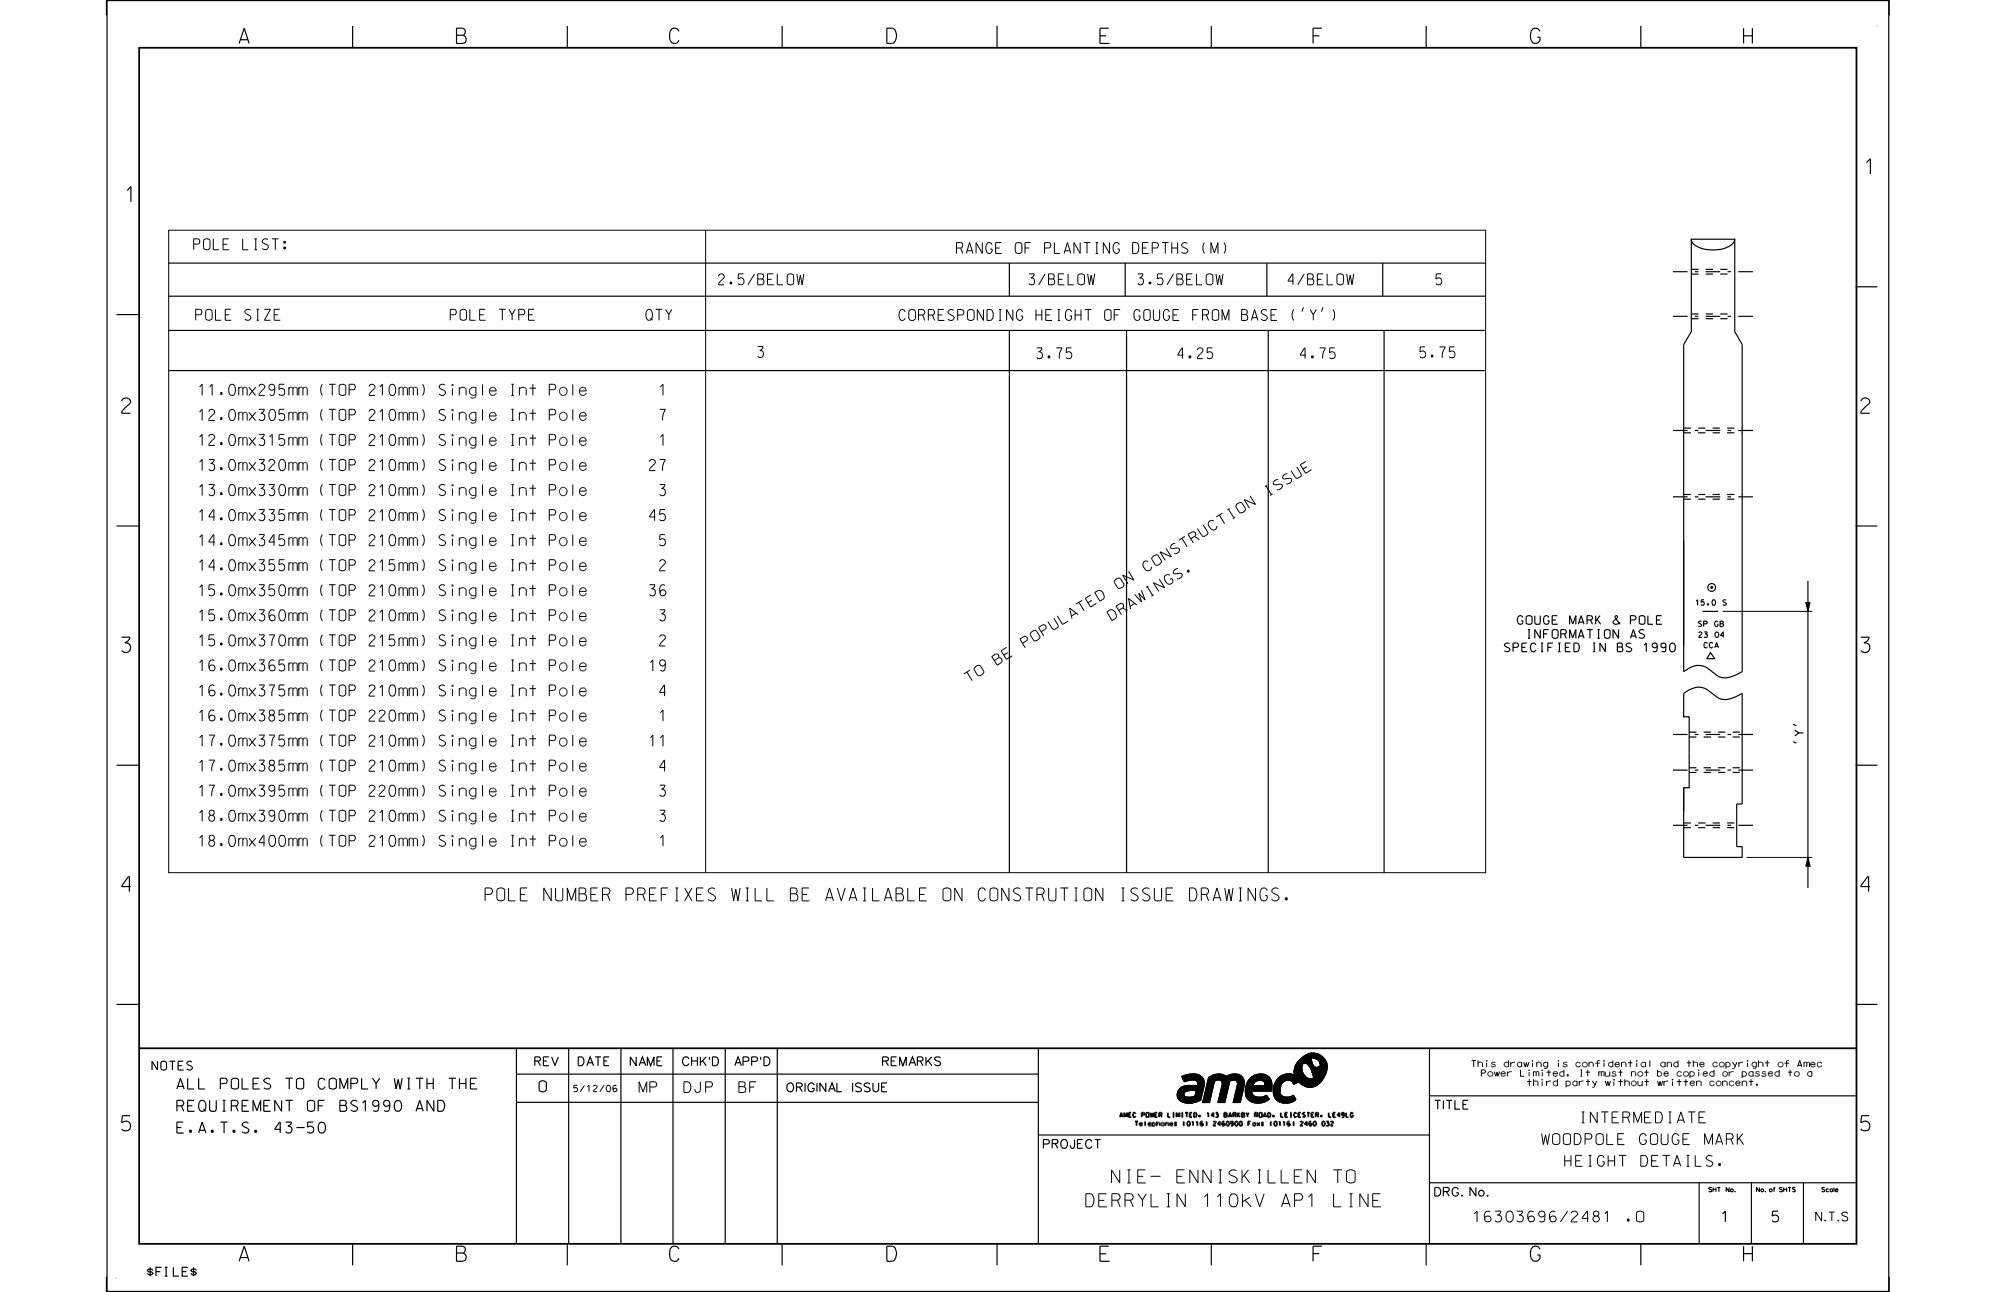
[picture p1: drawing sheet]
<svg xmlns="http://www.w3.org/2000/svg" width="432mm" height="279mm" viewBox="0 0 432 279" stroke-linecap="round" stroke-linejoin="round" font-family="sans-serif">
<path d="M23.2 .1h385.4v279.2h-385.4zM365.9 51.7a2.66 2.66 0 0 0 2.3 2.1 7.1 7.1 0 0 0 6.8-1.3l.3-.8M370.6 51.7h-4.7v20l-1.7 2.8v70.7a4.5 4.5 0 0 1 4.4-1.1l.7 .3 2.1 1.6a3.2 3.2 0 0 0 3 .4l2.5-1.2v-70.7M364.2 170.3v15.1h12.7M365.4 162.7v-7.7h-1.2v-5.1a4.8 4.8 0 0 1 4.4-1.1l.7 .3 2.1 1.6a3.2 3.2 0 0 0 3 .4l2.5-1.2v24" fill="none" stroke="#000" stroke-width=".25"/>
<g fill="none" stroke="#000" stroke-width=".25" stroke-dasharray="1.6 1.6" stroke-linecap="butt">
<path d="M365.9 58.3h9.4M365.9 59.3h9.4M365.9 68.9h9.4M365.9 67.9h9.4M364.2 93.6h12.7M364.2 92.6h12.7M364.2 107.9h12.7M364.2 106.9h12.7M365.4 159.4h11.5M365.4 158.3h11.5M364.2 179h11.5M364.2 178h11.5"/>
<path d="M365.4 167h11.5M365.4 166h11.5"/>
</g>
<path d="M361.9 58.8h17.4M361.9 68.4h17.4M361.9 93.1h17.4M361.9 107.4h17.4M361.9 158.8h17.4M361.9 178.5h17.4M361.9 166.5h17.4" fill="none" stroke="#000" stroke-width=".25" stroke-dasharray="3.2 1.6 .8 1.6" stroke-linecap="butt"/>
<g fill="#fefe00">
<path d="M406 5.4h.3v.3h-.3z" fill-rule="evenodd"/>
<path d="M25 276.3h.3v.3h-.3z" fill-rule="evenodd"/>
</g>
<g fill="none" stroke="#000" stroke-width=".25">
<path d="M26.3 0h-3.3v3.3M76.3 5.6v4.7M122.7 5.6v4.7M169.2 5.6v4.7M215.7 5.6v4.7M262 5.6v4.7M308.5 5.6v4.7M355 5.6v4.7M405.4 0h3.3v3.3M36.5 56.9h284.9M218.4 56.9v7.2M243.4 56.9v7.2"/>
<path d="M274.1 56.9v7.2M299.1 56.9v7.2M370.6 51.7h4.7v20l1.6 2.8M25.2 68h4.7M36.5 71.5h284.9M36.5 64.1h284.9M218.4 71.5v117.2M243.7 71.5v117.2M274.4 71.5v117.2M299.4 71.5v117.2M401.4 62h4.7M36.5 80.1h284.9"/>
<path d="M25.2 113.7h4.7M364.2 116.9v22.7M401.4 113.7h4.7M368.3 132.2h3.4M391.1 125.6v66.4M370 141.1l1 1.4h-1.8zM387.9 156.6l.7 .3M25.2 165.5h4.7M365.4 162.7v7.6h-1.2v5.1M376.9 173.9h-1.2v9.2h1.2v2.3M387.9 160.4l.7 .3M401.4 165.5h4.7"/>
<path d="M25.2 217.2h4.7M401.4 217.2h4.7M111.7 226.7v42.2M111.7 232.3h112.9M111.7 238.4h112.9M123 226.7v42.2M134.3 226.7v42.2M145.6 226.7v42.2M156.9 226.7v42.2M168.1 226.7v42.2M224.6 226.7v42.2M255.7 232.8l.3-.1a3.6 3.6 0 0 1 4.1 .3 1.85 1.85 0 0 1 .4 1.9l-.7 3-2.2 .6a2.42 2.42 0 0 1-2.9-1.6 2.31 2.31 0 0 1 2.8-2.2l.9 .1a.46 .46 0 0 0 .6-.1 .46 .46 0 0 0 .1-.6 .94 .94 0 0 0-1.2-.5l-1.7 .3z"/>
<path d="M256.3 236.2l.2-.1a4 4 0 0 1 2.3-.2l-.3 1.1a2.29 2.29 0 0 1-2.3-.1l-.1-.4zM261.5 233a3.4 3.4 0 0 1 3.9-.3 2.41 2.41 0 0 1 3.7 .9v1.4l-.8 3.4h-1.5l.9-3.8-.1-.7a.96 .96 0 0 0-1.4-.2l-.3 .2-.9 4.5h-1.5l.9-4.1a.84 .84 0 0 0-.5-.8 .84 .84 0 0 0-.9 .2l-.3 .1-1 4.6h-1.5zM270.6 233a2.66 2.66 0 0 1 4.5 1v2h-4.3a1.58 1.58 0 0 0 2.2 1.2l1-.3 .6 .8a3.2 3.2 0 0 1-5.1-.7 4 4 0 0 1 1.1-4zM271.6 233.9l.6-.3h.8a.95 .95 0 0 1 .7 1.2h-2.7zM276.6 233a2.74 2.74 0 0 1 3.5-.4l.9 1.3-1.1 .6a1.5 1.5 0 0 0-1.8-.9 1.5 1.5 0 0 0-1.1 1.6 1.57 1.57 0 0 0 .4 1.8 1.57 1.57 0 0 0 1.8 .2l.6-.3 .5 .8a3.1 3.1 0 0 1-4.6-.5 3.9 3.9 0 0 1 .9-4.2zM280.5 231.4h.1M280.8 231.5h.1M281 229.3a3.6 3.6 0 0 1 4.9-.9 3.4 3.4 0 0 1 .4 4.8 3.1 3.1 0 0 1-5.5 .6 3.1 3.1 0 0 1 .2-4.5zM281.2 230.6l.6-.4a2.07 2.07 0 0 0 .2 2.2 2.07 2.07 0 0 0 2 .8 .97 .97 0 0 1-.5 1.1 .97 .97 0 0 1-1.1-.1 2.48 2.48 0 0 1-1.2-3.6zM281.2 230.2a1.48 1.48 0 0 1 2.4 1l.6 1.8a1.28 1.28 0 0 1-.5 1.5 1.28 1.28 0 0 1-1.6-.1 2.67 2.67 0 0 1-.9-4.2zM283.9 228.3a1.42 1.42 0 0 1 1.7 .5 1.42 1.42 0 0 1 0 1.7 .99 .99 0 0 1-1.1 .3 .99 .99 0 0 1-.7-.9 1.49 1.49 0 0 1 .1-1.6zM284.1 228.5h.1a1.23 1.23 0 0 1 1.3 1.6 1.77 1.77 0 0 0-1.5-1.4z"/>
<path d="M309.2 226.7v42.2M309.2 237h92.2M224.6 245.4h84.6M309.2 255.8h92.2M367.6 255.8v13.1M378.9 255.8v13.1M390.1 255.8v13.1M23 276.1v3.3h3.3M76.3 268.9v4.7M122.7 268.9v4.7M169.2 268.9v4.7M215.7 268.9v4.7"/>
<path d="M262 268.9v4.7M308.5 268.9v4.7M355 268.9v4.7M408.7 276.1v3.3h-3.3"/>
<circle cx="370.3" cy="127" r=".85"/>
<circle cx="370.3" cy="127" r=".19"/>
</g>
<path d="M30.1 10.3h371.5v258.7h-371.5zM30.1 226.7h371.5" fill="none" stroke="#000" stroke-width=".38"/>
<g fill="#000" stroke="#000" stroke-width=".22">
<path d="M390.7 130.3h.9l-.5 1.9zM391.1 185.4l.5 1.9h-.9zM256.5 237.2l-.4 1.2zM256.2 234.9l.3 1.2zM256.3 237.1l-.9 1zM255.9 234.9l.6 1.2zM256.9 237.3h.2l-.2 1.2zM257 232.4l.3 1.2-.3 .1zM257 232.4l.5 1.2h-.2zM257.5 237.3h.2l-.1 1.2zM257.7 232.3l.2 1.3h-.2zM258.1 232.2v1.4z"/>
<path d="M258.1 232.2l-.1 1.4zM258.4 232.2l-.2 1.4zM258.4 232.2l-.1 1.4zM258.2 237.2l.3 1.2zM258.1 237.2l.4 1.2zM258.3 237.1l.4 1.2zM258.8 232.3l-.3 1.3zM258.5 237l.5 1.3zM259.1 232.4l-.4 1.2zM259.1 234.6l1.4 .3-1.5-.1zM269.4 236.2l1.4-.2v.1zM271.4 237.1l-.4 1.3z"/>
<path d="M271.7 237.2l-.3 1.3zM271.5 237.1l-.5 1.3zM271.6 237.2l-.6 1.2zM272 237.3h.3l-.4 1.2zM271.9 237.2v1.3zM272.1 232.3l.4 1.3h-.3zM272.4 232.3l.1 1.3zM272.8 232.2l-.1 1.4zM272.8 232.2l-.2 1.4zM273 232.3l-.2 1.3zM273 237.2h.3v1.2zM273.9 232.5l-.7 1.2z"/>
<path d="M274.2 232.7l-.8 1.1zM273.5 233.9l1.2-.8zM273.6 234l1.3-.6zM273.6 234.1l1.4-.4zM273.6 234.2l1.5-.2zM273.7 234.3h1.4zM273.7 234.4l1.4-.1zM273.7 234.5h1.5zM273.7 234.7h1.5zM280.8 233l.1 .1-.4 .2zM281.1 233.4v.2l-.3 .2zM281.3 233.8l.2 .1-.2 .3z"/>
<path d="M281 229.3l.7 .7h-.1zM281.7 228.7l.5 1.2zM281.7 228.7l.6 1.2zM281.8 234.1l.1 .1-.2 .4zM281.5 228.9l.4 1h-.1zM282 228.5l.4 1.4zM282 228.5l.3 1.4zM281.7 228.7l.5 1.2h-.1zM282.3 234.4l.1 .1v.4zM282.4 234.5l.2 .1-.2 .3zM282.8 234.6l.2 .1-.2 .4zM283.1 234.7h.2v.5z"/>
<path d="M283.3 234.7h.2l-.2 .5zM282.5 228.1l1.2 .8zM283.6 234.6l.2-.1-.1 .6zM282.8 228l.9 .7zM282.7 230l1-.7zM283.2 227.9l.6 .6zM282.9 230.1l.9-.4zM283 230.2l.8-.5zM283 230.3l.8-.4zM283.1 230.3l.7-.4zM283.6 227.8l.3 .5zM283.2 230.4l.7-.3z"/>
<path d="M283.2 230.5l.7-.4zM283.3 230.6l.7-.3zM283.4 230.7l.7-.3zM284.2 227.8l-.1 .4zM284.2 227.8l.1 .4zM284 234.3l.2 .7-.3-.6zM283.4 230.9l.8-.3-.7 .4zM284.4 227.8l.1 .4zM283.6 231.2l.8-.5-.7 .6zM284.4 227.8v.4zM283.8 231.6l.8-.8-.8 .9zM284.8 227.8l-.2 .4z"/>
<path d="M284.8 227.8l-.1 .4h-.1zM284.9 230.8l-.9 1.3-.1-.2zM284.9 230.8l-.8 1.6zM284.2 233.8l.8 .9zM284.1 233.9l.9 .8-.9-.6zM284.9 228.3l.3-.3-.2 .3zM285.2 228l-.1 .3zM284.2 233.6l1.1 .8zM285.2 228.4l.3-.3zM285.5 228.1l-.1 .5-.1-.1zM284.2 233.3l1.4 .8-1.4-.6zM284.2 233.2l1.7 .6z"/>
<path d="M285.5 228.6l.4-.2zM285.5 228.7l.4-.3zM285.9 228.4l-.3 .4zM284.2 233l1.9 .5zM284.2 233.1l1.9 .4zM285.7 228.9l.5-.3zM285.8 229l.4-.4zM284.1 232.7l2.2 .5-2.2-.4zM284.1 232.8l2.2 .4zM284.2 232.9l2.1 .3zM285.9 229.4l.8-.1-.7 .2z"/>
<path d="M256 232.7l.3-.2 .3 1.3h-.2z" fill-rule="evenodd"/>
<path d="M254.8 236.1l1.3 .4v.1h-1.4z" fill-rule="evenodd"/>
<path d="M254.7 236.6l1.4 .1-1.4 .3z" fill-rule="evenodd"/>
<path d="M254.7 237l1.4-.3v.1l-1.3 .5z" fill-rule="evenodd"/>
<path d="M254.8 237.3l1.4-.4-1.3 .7z" fill-rule="evenodd"/>
<path d="M256.4 237.2l-.3 1.2h-.2l-.1-.1z" fill-rule="evenodd"/>
<path d="M254.9 235.8l1.3 .6-1.4-.3z" fill-rule="evenodd"/>
<path d="M254.9 237.6l1.3-.7-1.1 .9z" fill-rule="evenodd"/>
<path d="M255.1 235.6l1.1 .7v.1l-1.3-.6z" fill-rule="evenodd"/>
<path d="M255.1 237.8l1.1-.8-.8 1z" fill-rule="evenodd"/>
<path d="M256.2 237l-.8 1.1v-.1z" fill-rule="evenodd"/>
<path d="M255.2 235.4l1.1 .8-.1 .1-1.1-.7z" fill-rule="evenodd"/>
<path d="M256.3 232.5h.4l.1 1.2-.2 .1z" fill-rule="evenodd"/>
<path d="M256.3 237.1l-.5 1.2-.4-.2z" fill-rule="evenodd"/>
<path d="M255.2 235.4l.2-.2 1 .9z" fill-rule="evenodd"/>
<path d="M255.7 232.8l.3-.1 .4 1.1-.2 .1z" fill-rule="evenodd"/>
<path d="M255.9 234.9h.3l.3 1.2z" fill-rule="evenodd"/>
<path d="M255.7 235.1l.2-.2 .6 1.2z" fill-rule="evenodd"/>
<path d="M255.4 235.2l.3-.1 .8 1h-.1z" fill-rule="evenodd"/>
<path d="M256.5 237.2h.2l-.2 1.3-.4-.1z" fill-rule="evenodd"/>
<path d="M256.7 232.5l.3-.1v1.3h-.2z" fill-rule="evenodd"/>
<path d="M256.7 237.2l.2 .1v1.2h-.4z" fill-rule="evenodd"/>
<path d="M256.2 234.9h.2l.4 1.1-.3 .1z" fill-rule="evenodd"/>
<path d="M256.4 234.9l.3-.1 .3 1.1-.2 .1z" fill-rule="evenodd"/>
<path d="M257.1 237.3h.2l.1 1.2h-.5z" fill-rule="evenodd"/>
<path d="M257.3 237.3h.2l.1 1.2h-.2z" fill-rule="evenodd"/>
<path d="M256.7 234.8l.4-.1 .2 1.1-.3 .1z" fill-rule="evenodd"/>
<path d="M257.1 234.7h.8l-.3 1.1h-.3z" fill-rule="evenodd"/>
<path d="M257.7 232.3l.4-.1-.1 1.4z" fill-rule="evenodd"/>
<path d="M257 232.4l.7-.1v1.3h-.2z" fill-rule="evenodd"/>
<path d="M257.9 234.7h.2l-.2 1.1h-.3z" fill-rule="evenodd"/>
<path d="M257.7 237.3l.2-.1v1.3h-.3z" fill-rule="evenodd"/>
<path d="M258.1 234.7h.1v1.1h-.3z" fill-rule="evenodd"/>
<path d="M258.1 232.2h.3l-.2 1.4z" fill-rule="evenodd"/>
<path d="M258.1 237.2l.4 1.2h-.2z" fill-rule="evenodd"/>
<path d="M257.9 237.2h.2l.2 1.2-.2 .1h-.2z" fill-rule="evenodd"/>
<path d="M258.4 232.2l.4 .1-.4 1.3z" fill-rule="evenodd"/>
<path d="M258.2 234.7l.5 .1-.2 1h-.3z" fill-rule="evenodd"/>
<path d="M258.7 234.8h.3l-.2 1.1-.3-.1z" fill-rule="evenodd"/>
<path d="M259.1 232.4l.3 .1-.7 1.1z" fill-rule="evenodd"/>
<path d="M258.2 237.2l.5 1.1-.2 .1z" fill-rule="evenodd"/>
<path d="M258.8 232.3l.3 .1-.6 1.2z" fill-rule="evenodd"/>
<path d="M258.4 237.1l.6 1.2h-.3z" fill-rule="evenodd"/>
<path d="M258.5 237l.7 1.2-.2 .1z" fill-rule="evenodd"/>
<path d="M259.4 232.5l.2 .1-.8 1.1z" fill-rule="evenodd"/>
<path d="M259.6 232.6l.1 .1-.9 1z" fill-rule="evenodd"/>
<path d="M259.7 232.7l.2 .1-1 1z" fill-rule="evenodd"/>
<path d="M258.9 233.8l1-1 .2 .2z" fill-rule="evenodd"/>
<path d="M259 233.8l1.1-.8 .2 .3z" fill-rule="evenodd"/>
<path d="M259 233.9l1.3-.6 .1 .2z" fill-rule="evenodd"/>
<path d="M259 234l1.4-.5 .1 .2z" fill-rule="evenodd"/>
<path d="M259.1 234.1l1.4-.4 .1 .3z" fill-rule="evenodd"/>
<path d="M259 234.8l1.5 .1-.7 3-.6 .3-.7-1.2z" fill-rule="evenodd"/>
<path d="M259.1 234.5l1.4 .3z" fill-rule="evenodd"/>
<path d="M259.1 234.1l1.5-.1v.2z" fill-rule="evenodd"/>
<path d="M259.1 234.2h1.5v.3z" fill-rule="evenodd"/>
<path d="M259.1 234.3l1.5 .3z" fill-rule="evenodd"/>
<path d="M259.1 234.4l1.5 .2-.1 .2z" fill-rule="evenodd"/>
<path d="M261.5 233a3.4 3.4 0 0 1 3.9-.3 2.41 2.41 0 0 1 3.7 .9v1.4l-.8 3.4h-1.5l.9-3.8-.1-.7a.96 .96 0 0 0-1.4-.2l-.3 .2-.9 4.5h-1.5l.9-4.1a.84 .84 0 0 0-.5-.8 .84 .84 0 0 0-.9 .2l-.3 .1-1 4.6h-1.5z" fill-rule="evenodd"/>
<path d="M269.4 236.2l1.4-.1v.2l-1.3 .4z" fill-rule="evenodd"/>
<path d="M269.5 236.7l1.3-.4v.1l-1.3 .6z" fill-rule="evenodd"/>
<path d="M270.8 232.8l.6-.3 .6 1.2-.3 .1z" fill-rule="evenodd"/>
<path d="M269.5 237l1.3-.6 .1 .2-1.2 .7z" fill-rule="evenodd"/>
<path d="M269.7 237.3l1.2-.7 .1 .1-1.2 .8z" fill-rule="evenodd"/>
<path d="M269.8 237.5l1.2-.8 .1 .1-.9 1.2z" fill-rule="evenodd"/>
<path d="M269.5 235.2l1.5-.4-.2 1.2-1.4 .2z" fill-rule="evenodd"/>
<path d="M271.1 236.8l.1 .1-.7 1.2-.3-.1z" fill-rule="evenodd"/>
<path d="M269.7 234.3l1.4 .2-.1 .3-1.5 .4z" fill-rule="evenodd"/>
<path d="M271.2 236.9l.1 .1-.6 1.3-.2-.2z" fill-rule="evenodd"/>
<path d="M270 233.8l1.2 .5-.1 .2-1.4-.2z" fill-rule="evenodd"/>
<path d="M271.3 237l-.3 1.4-.3-.1z" fill-rule="evenodd"/>
<path d="M270.3 233.4l1.1 .7-.2 .2-1.2-.5z" fill-rule="evenodd"/>
<path d="M271.7 237.2l-.3 1.3-.4-.1z" fill-rule="evenodd"/>
<path d="M271.4 232.5l.7-.2 .1 1.3-.2 .1z" fill-rule="evenodd"/>
<path d="M270.6 233l1 .9-.2 .2-1.1-.7z" fill-rule="evenodd"/>
<path d="M270.6 233l.2-.2 .9 1-.1 .1z" fill-rule="evenodd"/>
<path d="M271.8 237.2l.1 1.3h-.5z" fill-rule="evenodd"/>
<path d="M272.3 237.3h.2l-.1 1.2h-.5z" fill-rule="evenodd"/>
<path d="M272.1 232.3h.3l.1 1.3z" fill-rule="evenodd"/>
<path d="M272.4 232.3l.4-.1-.2 1.4z" fill-rule="evenodd"/>
<path d="M272.8 232.2l.2 .1-.2 1.3z" fill-rule="evenodd"/>
<path d="M272.8 237.3l.2-.1 .3 1.2-.4 .1z" fill-rule="evenodd"/>
<path d="M272.5 237.3h.3l.1 1.2h-.5z" fill-rule="evenodd"/>
<path d="M273 232.3h.3l-.3 1.3z" fill-rule="evenodd"/>
<path d="M273.3 232.3h.1l-.4 1.3z" fill-rule="evenodd"/>
<path d="M273.4 232.3l.2 .1-.5 1.3z" fill-rule="evenodd"/>
<path d="M273.6 232.4l.3 .1-.7 1.2z" fill-rule="evenodd"/>
<path d="M273.3 237.2l.3-.1 .2 1.1-.5 .2z" fill-rule="evenodd"/>
<path d="M273.8 237l.2-.1 .6 .8-.4 .3z" fill-rule="evenodd"/>
<path d="M273.9 232.5l.3 .2-.9 1z" fill-rule="evenodd"/>
<path d="M273.6 237.1l.2-.1 .4 1-.4 .2z" fill-rule="evenodd"/>
<path d="M274.2 232.7l.3 .2-1.1 .9z" fill-rule="evenodd"/>
<path d="M273.5 233.9l1-1 .2 .2z" fill-rule="evenodd"/>
<path d="M273.6 234l1.1-.9 .2 .3z" fill-rule="evenodd"/>
<path d="M273.6 234.1l1.3-.7 .1 .3z" fill-rule="evenodd"/>
<path d="M273.6 234.1l1.4-.4 .1 .3z" fill-rule="evenodd"/>
<path d="M273.7 234.2l1.4-.2v.3z" fill-rule="evenodd"/>
<path d="M273.7 234.4l1.4-.1 .1 .2z" fill-rule="evenodd"/>
<path d="M273.7 234.6l1.5-.1v.2z" fill-rule="evenodd"/>
<path d="M273.7 234.7h1.5v.2z" fill-rule="evenodd"/>
<path d="M271 234.8l4.2 .1-.1 1.1h-4.3z" fill-rule="evenodd"/>
<path d="M276.6 233a2.74 2.74 0 0 1 3.5-.4l.9 1.3-1.1 .6a1.5 1.5 0 0 0-1.8-.9 1.5 1.5 0 0 0-1.1 1.6 1.57 1.57 0 0 0 .4 1.8 1.57 1.57 0 0 0 1.8 .2l.6-.3 .5 .8a3.1 3.1 0 0 1-4.6-.5 3.9 3.9 0 0 1 .9-4.2z" fill-rule="evenodd"/>
<path d="M280 231.5l.5-.1v.2l-.5 .1z" fill-rule="evenodd"/>
<path d="M280 231.7l.5-.1v.2l-.5 .1z" fill-rule="evenodd"/>
<path d="M280 231.9l.5-.1v.2l-.5 .2z" fill-rule="evenodd"/>
<path d="M280 232.2l.5-.2 .1 .2-.5 .3z" fill-rule="evenodd"/>
<path d="M280 231.1l.6 .2-.1 .1-.5 .1z" fill-rule="evenodd"/>
<path d="M280.1 232.5l.5-.3v.2l-.5 .2z" fill-rule="evenodd"/>
<path d="M280.1 232.6l.5-.2 .1 .2-.5 .3z" fill-rule="evenodd"/>
<path d="M280.1 231l.5 .1v.2l-.6-.2z" fill-rule="evenodd"/>
<path d="M280.1 230.8l.6 .1-.1 .2-.5-.1z" fill-rule="evenodd"/>
<path d="M280.2 232.9l.5-.3v.2l-.4 .3z" fill-rule="evenodd"/>
<path d="M280.3 233.1l.4-.3 .1 .2-.3 .3z" fill-rule="evenodd"/>
<path d="M280.2 230.6l.6 .2-.1 .1-.6-.1z" fill-rule="evenodd"/>
<path d="M280.2 230.5l.6 .1v.2l-.6-.2z" fill-rule="evenodd"/>
<path d="M280.5 233.3l.4-.2 .1 .2-.3 .3z" fill-rule="evenodd"/>
<path d="M280.4 230.2l.6 .3-.2 .1-.6-.1z" fill-rule="evenodd"/>
<path d="M281 233.3l.1 .1-.3 .4-.1-.2z" fill-rule="evenodd"/>
<path d="M281 229.3l.5-.4 .3 1-.1 .1z" fill-rule="evenodd"/>
<path d="M280.5 230.1l.6 .2-.1 .2-.6-.3z" fill-rule="evenodd"/>
<path d="M280.8 233.8l.3-.2 .2 .1-.2 .3z" fill-rule="evenodd"/>
<path d="M280.6 229.8l.6 .4-.1 .1-.6-.2z" fill-rule="evenodd"/>
<path d="M281.3 233.7v.5l-.2-.2z" fill-rule="evenodd"/>
<path d="M280.7 229.7l.6 .5-.7-.4z" fill-rule="evenodd"/>
<path d="M280.8 229.6l.6 .5-.1 .1-.6-.5z" fill-rule="evenodd"/>
<path d="M281.5 233.9l.1 .1-.1 .4-.2-.2z" fill-rule="evenodd"/>
<path d="M281 229.3l.6 .7-.8-.4z" fill-rule="evenodd"/>
<path d="M281.6 234l.2 .1-.1 .5-.2-.2z" fill-rule="evenodd"/>
<path d="M281.9 234.2l.2 .2-.1 .3-.3-.1z" fill-rule="evenodd"/>
<path d="M281.5 228.9l.2-.2 .4 1.2h-.2z" fill-rule="evenodd"/>
<path d="M282.1 234.4h.2l.1 .5-.4-.2z" fill-rule="evenodd"/>
<path d="M281.7 228.7l.3-.2 .3 1.4z" fill-rule="evenodd"/>
<path d="M282 228.5l.3-.2 .1 1.6z" fill-rule="evenodd"/>
<path d="M282.6 234.6h.2v.5l-.4-.2z" fill-rule="evenodd"/>
<path d="M283 234.7l.3 .5-.5-.1z" fill-rule="evenodd"/>
<path d="M282.3 228.3l.2-.2 1.2 .9z" fill-rule="evenodd"/>
<path d="M282.3 228.3l1.4 .7-1.2 .9z" fill-rule="evenodd"/>
<path d="M282.5 229.9l1.2-.8z" fill-rule="evenodd"/>
<path d="M282.6 230l1.1-.8v.1z" fill-rule="evenodd"/>
<path d="M283.7 231.3l.7-.6 .1 .1-.8 .6z" fill-rule="evenodd"/>
<path d="M283.5 234.7l.1-.1 .1 .5-.4 .1z" fill-rule="evenodd"/>
<path d="M282.5 228.1l.3-.1 .9 .8z" fill-rule="evenodd"/>
<path d="M282.7 230l1-.7 .1 .2z" fill-rule="evenodd"/>
<path d="M283 227.9h.2l.6 .7z" fill-rule="evenodd"/>
<path d="M282.8 228l.2-.1 .8 .7z" fill-rule="evenodd"/>
<path d="M282.8 230.1l1-.6v.2z" fill-rule="evenodd"/>
<path d="M283 230.3l.8-.6v.2z" fill-rule="evenodd"/>
<path d="M283.2 227.9l.2-.1 .4 .7z" fill-rule="evenodd"/>
<path d="M283.1 230.4l.7-.5 .1 .2z" fill-rule="evenodd"/>
<path d="M283.4 227.8h.2l.2 .6z" fill-rule="evenodd"/>
<path d="M283.3 230.5l.6-.4 .1 .2z" fill-rule="evenodd"/>
<path d="M284 227.8h.2l-.1 .4z" fill-rule="evenodd"/>
<path d="M281.2 230.6l.6-.4a2.07 2.07 0 0 0 .2 2.2 2.07 2.07 0 0 0 2 .8 .97 .97 0 0 1-.5 1.1 .97 .97 0 0 1-1.1-.1 2.48 2.48 0 0 1-1.2-3.6z" fill-rule="evenodd"/>
<path d="M283.6 227.8h.2l.2 .5z" fill-rule="evenodd"/>
<path d="M283.3 230.7l.7-.4 .1 .1z" fill-rule="evenodd"/>
<path d="M284.1 228.5h.1a1.23 1.23 0 0 1 1.3 1.6 1.77 1.77 0 0 0-1.5-1.4z" fill-rule="evenodd"/>
<path d="M283.8 227.8h.2v.5z" fill-rule="evenodd"/>
<path d="M283.4 230.8l.7-.4 .1 .2-.8 .3z" fill-rule="evenodd"/>
<path d="M283.8 234.5l.1-.1 .3 .6-.5 .1z" fill-rule="evenodd"/>
<path d="M283.5 231l.7-.4 .1 .1-.8 .4z" fill-rule="evenodd"/>
<path d="M283.5 231.1l.9-.4-.8 .5z" fill-rule="evenodd"/>
<path d="M284.2 227.8h.2v.4z" fill-rule="evenodd"/>
<path d="M284.4 227.8h.4l-.2 .4z" fill-rule="evenodd"/>
<path d="M283.7 231.4l.9-.6-.8 .8z" fill-rule="evenodd"/>
<path d="M284.6 230.8h.1l-.9 1v-.1z" fill-rule="evenodd"/>
<path d="M284.1 234.1l.5 .8-.4 .1z" fill-rule="evenodd"/>
<path d="M284.7 230.8h.2l-1 1.1-.1-.1z" fill-rule="evenodd"/>
<path d="M284.8 227.8l.4 .2-.3 .3-.2-.1z" fill-rule="evenodd"/>
<path d="M284.9 230.8l-.9 1.4z" fill-rule="evenodd"/>
<path d="M284.1 234.1l.9 .6-.4 .2z" fill-rule="evenodd"/>
<path d="M285.2 228l.3 .1-.3 .3-.1-.1z" fill-rule="evenodd"/>
<path d="M284.2 233.7l1.1 .7-.3 .3-.8-.9z" fill-rule="evenodd"/>
<path d="M285.5 228.1l.4 .3-.4 .2z" fill-rule="evenodd"/>
<path d="M284.2 233.5l1.4 .6-.3 .3z" fill-rule="evenodd"/>
<path d="M284.2 233.3l1.7 .5-.3 .3z" fill-rule="evenodd"/>
<path d="M285.9 228.4l.3 .2-.5 .3z" fill-rule="evenodd"/>
<path d="M284.2 233.1l1.9 .4-.2 .3z" fill-rule="evenodd"/>
<path d="M285.8 229l.4-.4 .3 .3-.6 .3z" fill-rule="evenodd"/>
<path d="M284.2 232.9l2.1 .3-.2 .3z" fill-rule="evenodd"/>
<path d="M284.9 230.8h.2l1.4 2.1-2.4-.4v-.1z" fill-rule="evenodd"/>
<path d="M284.1 232.5l2.4 .4-.2 .3-2.2-.5z" fill-rule="evenodd"/>
<path d="M285.9 229.2l.6-.3 .2 .4-.8 .1z" fill-rule="evenodd"/>
<path d="M285.1 230.8h.1l1.4 1.7-.1 .4z" fill-rule="evenodd"/>
<path d="M286 229.5l.7-.2 .2 .4h-.9z" fill-rule="evenodd"/>
<path d="M285.2 230.8l1.6 1.4-.2 .3z" fill-rule="evenodd"/>
<path d="M286 229.7h.9l.1 .1h-1z" fill-rule="evenodd"/>
<path d="M285.3 230.7l1.6 1.1-.1 .4z" fill-rule="evenodd"/>
<path d="M286 229.8h1l.1 .4-1.2-.2z" fill-rule="evenodd"/>
<path d="M285.4 230.7l.1-.1 1.5 1.1-.1 .1z" fill-rule="evenodd"/>
<path d="M285.6 230.5l1.4 .9v.3l-1.5-1.1z" fill-rule="evenodd"/>
<path d="M285.9 230l1.2 .2v.3l-1.2-.4z" fill-rule="evenodd"/>
<path d="M285.6 230.5l.1-.1 1.4 .9-.1 .1z" fill-rule="evenodd"/>
<path d="M285.9 230.1l1.2 .4v.3l-1.3-.5z" fill-rule="evenodd"/>
<path d="M285.8 230.3l1.3 .5v.2l-1.4-.7z" fill-rule="evenodd"/>
<path d="M285.7 230.3l1.4 .7v.3z" fill-rule="evenodd"/>
</g>
<path d="M36.5 49.8h284.9v138.9h-284.9zM152.7 49.8v138.9M282 66.5l-.4 .9M286.2 66.5l-.3 .9M372.6 132.2h19.4M377.8 185.4h14.2" fill="none" stroke="#000" stroke-width=".22"/>
<path d="M276.7 235.8h.3v.3h-.3z" fill-rule="evenodd" fill="#000"/>
<g font-size="3.3">
<text x="51.7" y="9.4">A</text>
<text x="98.7" y="9.4">B</text>
<text x="144.8" y="9.4">C</text>
<text x="191.9" y="9.4">D</text>
<text x="238" y="9.4">E</text>
<text x="284" y="9.4">F</text>
<text x="331.1" y="9.4">G</text>
<text x="377.2" y="9.4">H</text>
<text x="403.5" y="37.6">1</text>
<text x="27.2" y="43.6">1</text>
<text x="26.3" y="89.4">2</text>
<text x="402.6" y="89.4">2</text>
<text x="26.3" y="141.1">3</text>
<text x="402.6" y="141.1">3</text>
<text x="26.3" y="192.8">4</text>
<text x="402.6" y="192.8">4</text>
<text x="26.3" y="244.6">5</text>
<text x="402.6" y="244.6">5</text>
<text x="51.7" y="272.8">A</text>
<text x="98.7" y="272.8">B</text>
<text x="144.8" y="272.8">C</text>
<text x="191.9" y="272.8">D</text>
<text x="238" y="272.8">E</text>
<text x="284" y="272.8">F</text>
<text x="331.1" y="272.8">G</text>
<text x="377.2" y="272.8">H</text>
</g>
<g font-size="2.8">
<text x="104.9" y="194.8">POLE NUMBER PREFIXES WILL BE AVAILABLE ON CONSTRUTION ISSUE DRAWINGS.</text>
<text x="240.5" y="255.8">NIE- ENNISKILLEN TO</text>
<text x="234.9" y="261">DERRYLIN 110kV AP1 LINE</text>
</g>
<g font-size="2.4">
<text x="41.9" y="54">POLE LIST:</text>
<text x="206.9" y="54.8">RANGE OF PLANTING DEPTHS (M)</text>
<text x="155.5" y="61.6">2.5/BELOW</text>
<text x="222.6" y="61.6">3/BELOW</text>
<text x="246.1" y="61.6">3.5/BELOW</text>
<text x="278.6" y="61.6">4/BELOW</text>
<text x="310.6" y="61.6">5</text>
<text x="42.4" y="69.3">POLE SIZE</text>
<text x="92" y="69.3">POLE TYPE</text>
<text x="135.7" y="69.3">QTY</text>
<text x="194.5" y="69.3">CORRESPONDING HEIGHT OF GOUGE FROM BASE (’Y’)</text>
<text x="163.9" y="77.3">3</text>
<text x="224.3" y="77.6">3.75</text>
<text x="254.8" y="77.6">4.25</text>
<text x="281.3" y="77.6">4.75</text>
<text x="307.2" y="77.4">5.75</text>
<text x="43" y="85.5">11.0mx295mm (TOP 210mm) Single Int Pole</text>
<text x="141" y="85.5">1</text>
<text x="43" y="90.9">12.0mx305mm (TOP 210mm) Single Int Pole</text>
<text x="141.5" y="90.9">7</text>
<text x="43" y="96.3">12.0mx315mm (TOP 210mm) Single Int Pole</text>
<text x="43" y="101.8">13.0mx320mm (TOP 210mm) Single Int Pole</text>
<text x="139.1" y="101.8">27</text>
<text x="141" y="96.3">1</text>
<text x="43" y="107.2">13.0mx330mm (TOP 210mm) Single Int Pole</text>
<text x="141.5" y="107.2">3</text>
<text x="43" y="112.6">14.0mx335mm (TOP 210mm) Single Int Pole</text>
<text x="139.1" y="112.6">45</text>
<text x="43" y="118">14.0mx345mm (TOP 210mm) Single Int Pole</text>
<text x="141.5" y="118">5</text>
<text x="43" y="123.4">14.0mx355mm (TOP 215mm) Single Int Pole</text>
<text x="141.5" y="123.4">2</text>
<text x="43" y="128.8">15.0mx350mm (TOP 210mm) Single Int Pole</text>
<text x="139.2" y="128.8">36</text>
<text x="43" y="134.3">15.0mx360mm (TOP 210mm) Single Int Pole</text>
<text x="141.5" y="134.3">3</text>
<text x="43" y="139.7">15.0mx370mm (TOP 215mm) Single Int Pole</text>
<text x="141.5" y="139.7">2</text>
<text x="43" y="145.1">16.0mx365mm (TOP 210mm) Single Int Pole</text>
<text x="139.1" y="145.1">19</text>
<text x="43" y="150.5">16.0mx375mm (TOP 210mm) Single Int Pole</text>
<text x="43" y="155.9">16.0mx385mm (TOP 220mm) Single Int Pole</text>
<text x="141" y="155.9">1</text>
<text x="141.5" y="150.5">4</text>
<text x="43" y="161.4">17.0mx375mm (TOP 210mm) Single Int Pole</text>
<text x="138.6" y="161.4">11</text>
<text x="43" y="166.8">17.0mx385mm (TOP 210mm) Single Int Pole</text>
<text x="141.5" y="166.8">4</text>
<text x="43" y="172.2">17.0mx395mm (TOP 220mm) Single Int Pole</text>
<text x="141.5" y="172.2">3</text>
<text x="43" y="177.6">18.0mx390mm (TOP 210mm) Single Int Pole</text>
<text x="141.5" y="177.6">3</text>
<text x="43" y="183">18.0mx400mm (TOP 210mm) Single Int Pole</text>
<text x="141" y="183">1</text>
<text x="38.3" y="235.5">ALL POLES TO COMPLY WITH THE</text>
<text x="116.6" y="236.1">O</text>
<text x="138.3" y="236.3">MP</text>
<text x="148" y="236.3">DJP</text>
<text x="159.8" y="236.3">BF</text>
<text x="38.3" y="240.3">REQUIREMENT OF BS1990 AND</text>
<text x="38.3" y="245">E.A.T.S. 43-50</text>
<text x="341.7" y="242.8">INTERMEDIATE</text>
<text x="333.5" y="247.5">WOODPOLE GOUGE MARK</text>
<text x="338.5" y="252.2">HEIGHT DETAILS.</text>
<text x="318.7" y="264.3">16303696/2481 .O</text>
<text x="372.5" y="264.3">1</text>
<text x="383.4" y="264.3">5</text>
</g>
<g font-size="2.2">
<text x="274.2" y="107.5" transform="rotate(-32 274.2 107.5)">I S S U E</text>
<text x="246.9" y="124.4" transform="rotate(-32 246.9 124.4)">C O N S T R U C T I O N</text>
<text x="241.1" y="128" transform="rotate(-32 241.1 128)">O N</text>
<text x="240.6" y="134.2" transform="rotate(-32 240.6 134.2)">D R A W I N G S .</text>
<text x="220.3" y="141" transform="rotate(-32 220.3 141)">P O P U L A T E D</text>
<text x="209.6" y="147.6" transform="rotate(-32 209.6 147.6)">T O</text>
<text x="215.1" y="144.2" transform="rotate(-32 215.1 144.2)">B E</text>
</g>
<g font-size="1.9">
<text x="328.3" y="135">GOUGE MARK &amp; POLE</text>
<text x="325.4" y="140.9">SPECIFIED IN BS 1990</text>
<text x="330.1" y="138">INFORMATION AS</text>
<text x="390.2" y="161" transform="rotate(-90 390.2 161)">’Y’</text>
<text x="32.9" y="231.4">NOTES</text>
<text x="115.7" y="230.4">REV</text>
<text x="125.1" y="230.4">DATE</text>
<text x="136.4" y="230.4">NAME</text>
<text x="147.7" y="230.4">CHK’D</text>
<text x="158.9" y="230.4">APP’D</text>
<text x="190.9" y="230.4">REMARKS</text>
<text x="170.2" y="236.1">ORIGINAL ISSUE</text>
<text x="310.4" y="239.8">TITLE</text>
<text x="225.7" y="248.3">PROJECT</text>
<text x="310.4" y="258.7">DRG. No.</text>
<text x="392.8" y="264">N.T.S</text>
<text x="31.9" y="276">$FILE$</text>
</g>
<g font-size="1.4">
<text x="318.3" y="230.7">This drawing is confidential and the copyright of Amec</text>
<text x="320.5" y="232.8">Power Limited. It must not be copied or passed to a</text>
<text x="124.1" y="236.1">5/12/06</text>
<text x="330.3" y="234.8">third party without written concent.</text>
</g>
<g font-size="1.2">
<text x="366.8" y="130.9">15.0 S</text>
<text x="367.4" y="135.5">SP GB</text>
<text x="367.5" y="137.8">23 04</text>
<text x="368.6" y="140.1">CCA</text>
</g>
<g font-size=".9">
<text x="242.3" y="241.6">AMEC POWER LIMITED, 143 BARKBY ROAD, LEICESTER, LE49LG</text>
<text x="245.6" y="243.5">Telephone: (0116) 2460900 Fax: (0116) 2460 032</text>
<text x="369.6" y="257.7">SHT No.</text>
<text x="380" y="257.7">No. of SHTS</text>
<text x="394.1" y="257.7">Scale</text>
</g>
</svg>
